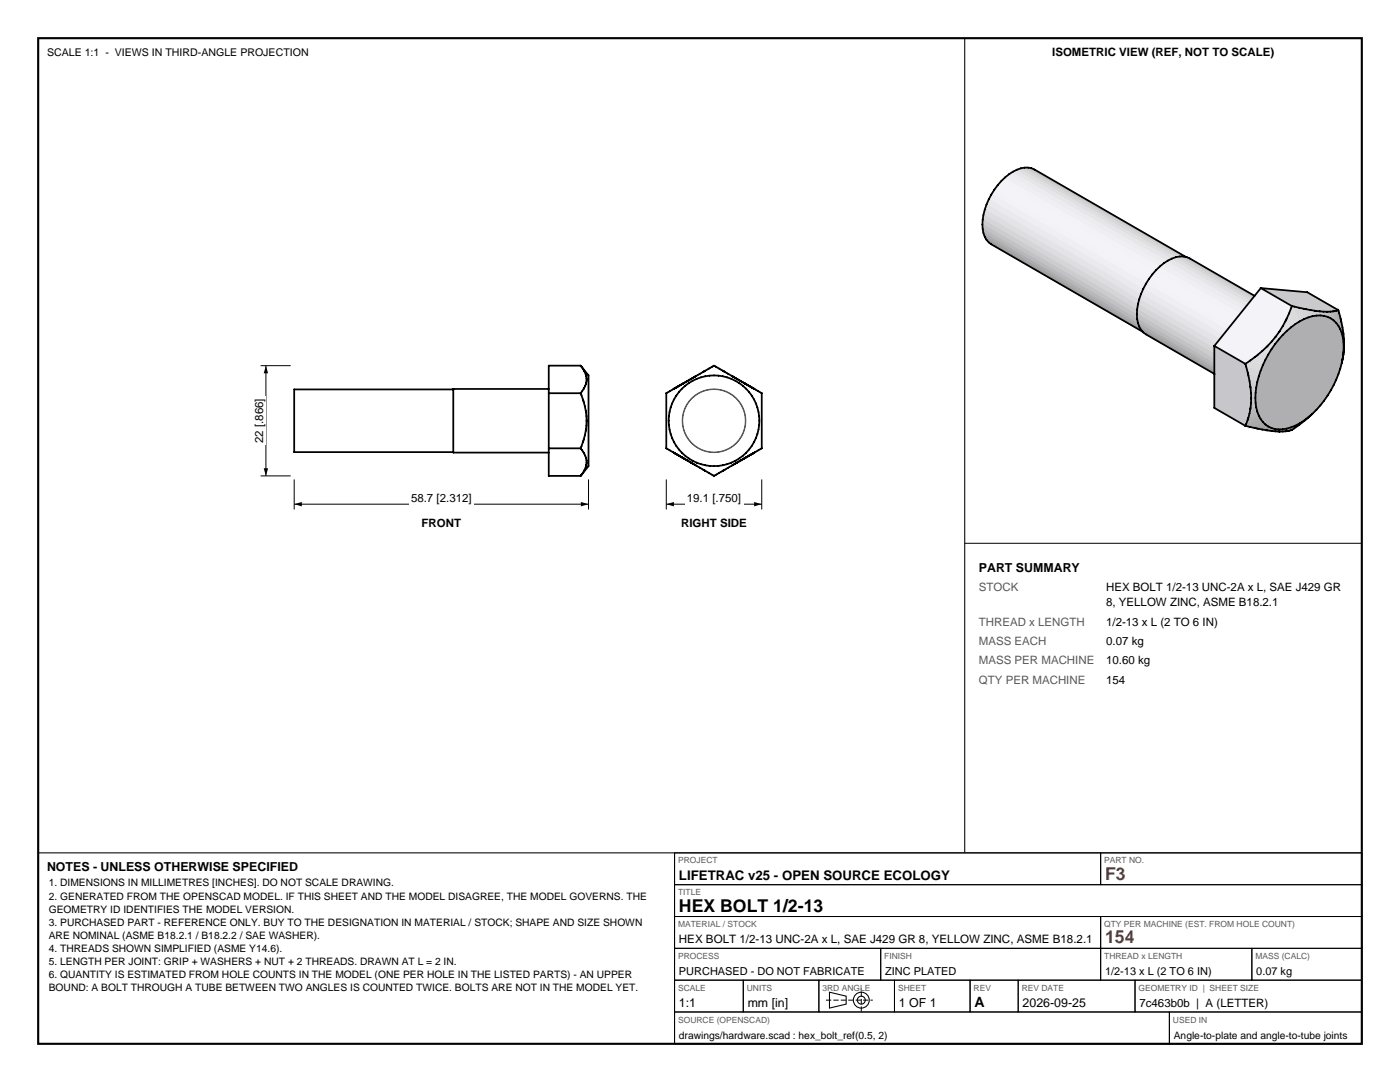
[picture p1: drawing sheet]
<svg xmlns="http://www.w3.org/2000/svg" width="279mm" height="216mm" viewBox="0 0 279 216" stroke-linecap="round" stroke-linejoin="round" font-family="sans-serif">
<path d="M7.6 7.6h264.2v200.7h-264.2z" fill="none" stroke="#000" stroke-width=".42"/>
<g fill="none" stroke="#000" stroke-width=".21">
<path d="M192.5 7.6v162.6M7.6 170.2h264.2M134.6 170.2v38.1M165.5 198l3.4 .8v1.6l-3.4 .8z"/>
<circle cx="171.9" cy="199.6" r="1.59"/>
<circle cx="171.9" cy="199.6" r=".79"/>
</g>
<g fill="none" stroke="#000" stroke-width=".2">
<path d="M58.7 95.7v6M117.5 95.7v6M58.7 100.6h58.8M134.6 170.2h85.1v6.3h-85.1zM134.6 176.5h137.2v6.4h-137.2zM219.7 170.2h52.1v6.3h-52.1zM134.6 182.9h85.1v6.3h-85.1zM134.6 189.2h41.2v6.4h-41.2zM134.6 195.6h13.7v6.3h-13.7zM148.3 195.6h15.1v6.3h-15.1zM163.4 195.6h15.1v6.3h-15.1zM175.8 189.2h43.9v6.4h-43.9z"/>
<path d="M178.5 195.6h15.1v6.3h-15.1zM193.6 195.6h9.6v6.3h-9.6zM203.2 195.6h23.3v6.3h-23.3zM219.7 182.9h52.1v6.3h-52.1zM219.7 189.2h30.1v6.4h-30.1zM226.5 195.6h45.3v6.3h-45.3zM249.8 189.2h22v6.4h-22zM134.6 201.9h98.8v6.4h-98.8zM233.4 201.9h38.4v6.4h-38.4z"/>
</g>
<path d="M164.8 199.6h9.4M171.9 201.9v-4.6" fill="none" stroke="#000" stroke-width=".2" stroke-dasharray="1.1 .4" stroke-linecap="butt"/>
<g fill="none" stroke="#000" stroke-width=".35">
<path d="M90.5 77.7h-31.8v12.5h31.8M109.5 77.6h-19v12.7h19M109.5 78.5h6.4M115.9 78.5a13.3 13.3 0 0 1 0 11M115.9 73h-6.4v22h6.4M115.9 73a3.8 3.8 0 0 1 0 5.5M115.9 73l1.6 1.9v18.1l-1.6 2M134.8 77.4l-1.8 1.1v11l9.5 5.5 2.1-1.3M136.4 76.5l-.9 .5M137.2 76l-.7 .4M138.8 75.1l-.8 .5M140.4 74.2l2.1-1.2 9.5 5.5v11"/>
<path d="M140.7 74l-6.2 3.6M109.5 89.5h6.4M115.9 89.5a3.8 3.8 0 0 1 0 5.5M147 92.4l-.8 .4M148.5 91.5l-.7 .4M149.5 90.9l-.9 .5M150.5 90.4l-6.2 3.5M152 89.5l-1.8 1M152 89.5h.1"/>
<circle cx="142.5" cy="84" r="9"/>
</g>
<g fill="none" stroke="#595959" stroke-width=".2" stroke-dasharray=".8 .5" stroke-linecap="butt">
<path d="M133 78.5l1.6-1M133 78.5l1.5-.9M133.7 78.1l1.1-.7M135.5 77l7-4M136.3 76.6l.2-.2M136.5 76.4l.7-.4M138 79.5l.6-.6M138.1 79.5l.6-.5M138.6 78.9l.7-.4M138.7 79l.7-.5M138.7 75.1l3.8-2.1M138.8 75.1l3.7-2.1"/>
<path d="M139.3 78.5l.8-.4M139.4 78.5l.7-.3M140.1 78.1l.8-.3M140.1 78.2l.8-.3M140.9 77.8l.8-.1M140.9 77.9l.8-.1M141.7 77.7l.8-.1M141.7 77.8l.8-.1M142.5 77.7l.8 .1M142.5 77.6l.8 .1M142.5 73l3.7 2.1M142.5 73l7 4"/>
<path d="M142.5 73l3.8 2.1M143.3 77.8l.8 .1M143.3 77.7l.8 .1M144.1 77.9l.8 .3M144.1 77.8l.8 .3M144.9 78.2l.7 .3M144.9 78.1l.8 .4M145.6 78.5l.7 .5M145.7 78.5l.7 .4M146.3 79l.6 .5M146.4 78.9l.6 .6M146.9 79.5l.6 .7"/>
<path d="M147 79.5l.5 .6M147.8 76l.7 .4M148.5 76.4l.2 .2M150.2 77.4l1.1 .7M150.4 77.5l1.6 1M150.5 77.6l1.5 .9M133 89.5l1.5 .9M133 89.5l1.6 .9M133.7 89.9l1.1 .6M135.5 90.9l7 4.1M136.1 84l.1 .8M136.1 84l.1-.9"/>
<path d="M136.2 84.8l.2 .8M136.2 83.1l.2-.8M136.2 84l.1 .8M136.2 84l.1-.9M136.3 91.4l.2 .1M136.3 84.8l.2 .8M136.3 83.1l.2-.8M136.4 85.6l.2 .8M136.4 82.3l.2-.8M136.5 85.6l.2 .8M136.5 82.3l.2-.7M136.5 91.5l.7 .4"/>
<path d="M136.6 86.4l.4 .7M136.6 81.5l.4-.7M136.7 86.4l.4 .7M136.7 81.6l.4-.8M137 87.1l.5 .7M137 80.8l.5-.7M137.1 87.1l.4 .7M137.1 80.8l.4-.6M137.5 87.8l.5 .7M137.5 80.1l.5-.6M137.5 87.8l.6 .6M137.5 80.2l.6-.7"/>
<path d="M138 88.5l.6 .5M138.1 88.4l.6 .5M138.6 89l.7 .5M138.7 88.9l.7 .5M138.7 92.8l3.8 2.2M138.8 92.8l3.7 2.2M139.3 89.5l.8 .3M139.4 89.4l.7 .3M140.1 89.8l.8 .3M140.1 89.7l.8 .3M140.9 90.1l.8 .2M140.9 90l.8 .2"/>
<path d="M141.7 90.3h.8M141.7 90.2h.8M142.5 95l3.8-2.2M142.5 95l3.7-2.2M142.5 95l7-4.1M142.5 90.3h.8M142.5 90.2h.8M143.3 90.2l.8-.2M143.3 90.3l.8-.2M144.1 90l.8-.3M144.1 90.1l.8-.3M144.9 89.7l.7-.3"/>
<path d="M144.9 89.8l.8-.3M145.6 89.4l.7-.5M145.7 89.5l.7-.5M146.3 88.9l.6-.5M146.4 89l.6-.5M146.9 88.4l.6-.6M147 88.5l.5-.7M147.5 87.8l.4-.7M147.5 80.2l.4 .6M147.5 87.8l.5-.7M147.5 80.1l.5 .7M147.8 91.9l.7-.4"/>
<path d="M147.9 87.1l.4-.7M147.9 80.8l.4 .8M148 87.1l.4-.7M148 80.8l.4 .7M148.3 86.4l.2-.8M148.3 81.6l.2 .7M148.4 86.4l.2-.8M148.4 81.5l.2 .8M148.5 91.5l.2-.1M148.5 85.6l.2-.8M148.5 82.3l.2 .8M148.6 85.6l.2-.8"/>
<path d="M148.6 82.3l.2 .8M148.7 84.8l.1-.8M148.7 83.1l.1 .9M148.8 84.8v-.8M148.8 83.1v.9M150.2 90.5l1.1-.6M150.4 90.4l1.6-.9M150.5 90.4l1.5-.9"/>
</g>
<path d="M58.7 100.6l1.5-.4v.8zM115.9 100.2l1.6 .4-1.6 .4z" fill="#000"/>
<path d="M81.6 97.8h13v2.8h-13z" fill-rule="evenodd" fill="#fff"/>
<path d="M52 73h6M53.1 73v22M52 95h6" fill="none" stroke="#000" stroke-width=".2"/>
<path d="M53.1 73l.4 1.5h-.9zM52.6 93.4h.9l-.4 1.6z" fill="#000"/>
<path d="M50.2 79.1h2.9v9.7h-2.9z" fill-rule="evenodd" fill="#fff"/>
<path d="M133 95.7v6M152 95.7v6M133 100.6h19" fill="none" stroke="#000" stroke-width=".2"/>
<path d="M133 100.6l1.5-.4v.8zM150.5 100.2l1.5 .4-1.5 .4z" fill="#000"/>
<path d="M136.7 97.8h11.6v2.8h-11.6z" fill-rule="evenodd" fill="#fff"/>
<g fill="#9e9ea1" stroke="#9e9ea1" stroke-width=".2">
<path d="M197.3 48.4l31.5 18.2z"/>
<path d="M196.9 47.9l31.3 18.3-30.9-17.8z"/>
<path d="M196.9 47.9l30.9 17.8 .4 .5z"/>
<path d="M228.2 66.3l19 11.1z"/>
<path d="M227.7 65.8l19 11.2-18.5-10.7z"/>
<path d="M227.7 65.8l18.6 10.7 .4 .5z"/>
<path d="M268.1 70.9l-.3 1.5z"/>
<path d="M260.7 83.7l.8-.8z"/>
<path d="M260.5 83.9l.6-.6z"/>
<path d="M260.2 84l.9-.7z"/>
<path d="M259.2 84.8l1-.9z"/>
<path d="M261.1 83.3l.8-.7z"/>
<path d="M268.1 70.8l-.1 .5z"/>
<path d="M268.1 70.7l-.1 .6z"/>
<path d="M257.8 85.8l1.5-1.3z"/>
<path d="M258.3 85.5l1-1-.1 .3z"/>
<path d="M257.6 85.9l1.7-1.4z"/>
<path d="M260.2 83.9l.9-.6z"/>
<path d="M268.2 69.8l-.1 .9z"/>
<path d="M268.1 70.3l-.1 1z"/>
<path d="M259.3 84.5l.9-.6-1 .9z"/>
<path d="M257.2 86l2.1-1.5-1.7 1.4z"/>
<path d="M268.2 68.8l-.1 1.5z"/>
<path d="M268.3 68.7l-.1 .5z"/>
<path d="M268.2 68.6v.6z"/>
<path d="M256.8 86l1.7-1.1-1.3 1.1z"/>
<path d="M257.2 86l1.3-1.1 .8-.4z"/>
<path d="M268.1 68.3l.1 .3v.6z"/>
<path d="M268.2 67.7v.9l-.1-.3z"/>
<path d="M268.1 66.7v1.6z"/>
<path d="M256.6 86.1l1-.8z"/>
<path d="M256.8 86l.8-.7 .9-.4z"/>
<path d="M256.5 86.1l1.1-.8z"/>
<path d="M268.1 66.5l-.1 .8z"/>
<path d="M268.1 66.7v1.6l-.1-1z"/>
<path d="M268.1 66.4l-.1 .9z"/>
<path d="M256 86.1l1.6-.8-1.1 .8z"/>
<path d="M267.9 65.3l.2 1.1-.3 .1z"/>
<path d="M267.8 66.5l.3-.1-.1 .9z"/>
<path d="M256 86.1l.8-.6 .8-.2z"/>
<path d="M255.4 86.1l1.4-.6-.8 .6z"/>
<path d="M255.4 86.1l.6-.4 .8-.2z"/>
<path d="M255.3 86.1l.7-.4z"/>
<path d="M255.2 85.7h.8l-.7 .4z"/>
<path d="M254.6 86.1l.6-.4 .1 .4z"/>
<path d="M254.5 86.1l.7-.4z"/>
<path d="M254.5 85.6l.7 .1-.7 .4z"/>
<path d="M253.8 86l.7-.4v.5z"/>
<path d="M253 85.9l1.5-.3-.7 .4z"/>
<path d="M253 85.9l.8-.5 .7 .2z"/>
<path d="M252.9 85.9l.9-.5z"/>
<path d="M252.8 85.9l1-.5z"/>
<path d="M253.1 85.1l.7 .3-1 .5z"/>
<path d="M251.9 85.7l1.2-.6-.3 .8z"/>
</g>
<g fill="#bbbbbf" stroke="#bbbbbf" stroke-width=".2">
<path d="M205.9 33.6l31.5 18.1z"/>
<path d="M236.8 51.3l19.2 11z"/>
</g>
<g fill="#c5c5c9" stroke="#c5c5c9" stroke-width=".2">
<path d="M205.2 33.4l.7 .2 30.9 17.8z"/>
<path d="M205.2 33.4l31.6 18-.7-.1z"/>
<path d="M236.2 51.2l.6 .1 18.6 10.7z"/>
<path d="M236.2 51.2l19.2 10.8-.7-.1z"/>
</g>
<g fill="#a2a2a6" stroke="#a2a2a6" stroke-width=".2">
<path d="M196.5 47.2l31.3 18.5-30.9-17.8z"/>
<path d="M196.5 47.2l30.9 17.9 .4 .6z"/>
<path d="M227.4 65.2l18.9 11.3-18.6-10.7z"/>
<path d="M227.4 65.2l18.5 10.7 .4 .6z"/>
<path d="M267.7 64.3l.2 1-.4 .4z"/>
<path d="M267.5 65.7l.4-.4-.1 1.2z"/>
<path d="M267.6 64l-.1 1.7z"/>
</g>
<g fill="#cfcfd3" stroke="#cfcfd3" stroke-width=".2">
<path d="M204.5 33.4h.7l30.9 17.9z"/>
<path d="M204.5 33.4l31.6 17.9h-.7z"/>
<path d="M235.4 51.2h.8l18.5 10.7z"/>
<path d="M235.4 51.2l19.3 10.7h-.7z"/>
</g>
<g fill="#d7d7dc" stroke="#d7d7dc" stroke-width=".2">
<path d="M203.7 33.6l.8-.2 30.9 17.9z"/>
<path d="M203.7 33.6l31.7 17.7-.8 .1z"/>
<path d="M234.7 51.3l.7-.1 18.6 10.7z"/>
<path d="M234.7 51.3l19.3 10.6-.8 .1z"/>
</g>
<g fill="#adadb1" stroke="#adadb1" stroke-width=".2">
<path d="M196.3 46.5l31.1 18.6-30.9-17.9z"/>
<path d="M196.3 46.5l30.9 17.9 .2 .7z"/>
<path d="M227.1 64.4l18.8 11.5-18.5-10.7z"/>
<path d="M227.1 64.4l18.5 10.7 .3 .8z"/>
</g>
<g fill="#b8b8bc" stroke="#b8b8bc" stroke-width=".2">
<path d="M196.1 45.7l31.1 18.7-30.9-17.9z"/>
<path d="M196.1 45.7l30.9 17.8 .2 .9z"/>
<path d="M226.9 63.6l18.7 11.5-18.5-10.7z"/>
<path d="M226.9 63.6l18.6 10.7 .1 .8z"/>
</g>
<g fill="#dfdfe3" stroke="#dfdfe3" stroke-width=".2">
<path d="M202.9 33.9l.8-.3 30.9 17.8z"/>
<path d="M202.9 33.9l31.7 17.5-.7 .3z"/>
<path d="M233.9 51.6l.8-.3 18.5 10.7z"/>
<path d="M233.9 51.6l19.3 10.4-.8 .3z"/>
<path d="M252.8 69.2l1 .5-.7 1z"/>
<path d="M252.8 69.2l.1-.1 .9 .6z"/>
<path d="M251.9 70l.9-.8 .3 1.5z"/>
</g>
<g fill="#e6e6ea" stroke="#e6e6ea" stroke-width=".2">
<path d="M202.2 34.3l.7-.4 31 17.8z"/>
<path d="M202.2 34.3l31.7 17.4-.8 .4z"/>
<path d="M233.1 52l.8-.4 18.5 10.7z"/>
<path d="M233.1 52l19.3 10.3-.8 .4z"/>
</g>
<g fill="#c2c2c6" stroke="#c2c2c6" stroke-width=".2">
<path d="M196.1 44.8l30.9 18.7-30.9-17.8z"/>
<path d="M196.1 44.8l30.9 17.9v.8z"/>
<path d="M226.9 62.7l18.6 11.6-18.6-10.7z"/>
<path d="M226.9 62.7l18.5 10.7 .1 .9z"/>
</g>
<g fill="#ccccd0" stroke="#ccccd0" stroke-width=".2">
<path d="M196.1 43.9l30.9 18.8-30.9-17.9z"/>
<path d="M196.1 43.9l30.9 17.8v1z"/>
<path d="M226.9 61.8l18.5 11.6-18.5-10.7z"/>
<path d="M226.9 61.8l18.6 10.7-.1 .9z"/>
</g>
<g fill="#ebebf0" stroke="#ebebf0" stroke-width=".2">
<path d="M201.4 34.8l.8-.5 30.9 17.8z"/>
<path d="M201.4 34.8l31.7 17.3-.8 .5z"/>
<path d="M232.3 52.5l.8-.5 18.5 10.7z"/>
<path d="M232.3 52.5l19.3 10.2-.8 .5z"/>
</g>
<g fill="#efeff4" stroke="#efeff4" stroke-width=".2">
<path d="M200.6 35.4l.8-.6 30.9 17.8z"/>
<path d="M200.6 35.4l31.7 17.2-.8 .7z"/>
<path d="M231.5 53.2l.8-.7 18.5 10.7z"/>
<path d="M231.5 53.2l19.3 10-.8 .7z"/>
</g>
<g fill="#d5d5d9" stroke="#d5d5d9" stroke-width=".2">
<path d="M196.3 42.9l30.7 18.8-30.9-17.8z"/>
<path d="M196.3 42.9l30.9 17.8-.2 1z"/>
<path d="M227.1 60.7l18.4 11.8-18.6-10.7z"/>
<path d="M227.1 60.7l18.5 10.8-.1 1z"/>
</g>
<g fill="#dddde2" stroke="#dddde2" stroke-width=".2">
<path d="M196.5 41.8l30.7 18.9-30.9-17.8z"/>
<path d="M196.5 41.8l30.9 17.9-.2 1z"/>
<path d="M227.4 59.7l18.2 11.8-18.5-10.8z"/>
<path d="M227.4 59.7l18.5 10.7-.3 1.1z"/>
<path d="M251.9 70l1.2 .7-.6 1.1z"/>
<path d="M251 70.8l.9-.8 .6 1.8z"/>
<path d="M250.8 71l.2-.2 1.5 1z"/>
</g>
<g fill="#f2f2f7" stroke="#f2f2f7" stroke-width=".2">
<path d="M199.8 36.1l.8-.7 30.9 17.9z"/>
<path d="M199.8 36.1l31.7 17.2-.8 .7z"/>
<path d="M230.7 53.9l.8-.7 18.5 10.7z"/>
<path d="M230.7 53.9l19.3 10-.7 .7z"/>
</g>
<g fill="#e4e4e9" stroke="#e4e4e9" stroke-width=".2">
<path d="M196.9 40.8l30.5 18.9-30.9-17.9z"/>
<path d="M196.9 40.8l30.9 17.9-.4 1z"/>
<path d="M227.7 58.7l18.2 11.7-18.5-10.7z"/>
<path d="M227.7 58.7l18.6 10.7-.4 1z"/>
</g>
<g fill="#f3f3f8" stroke="#f3f3f8" stroke-width=".2">
<path d="M199.8 36.1l30.9 17.9-31.6-17z"/>
<path d="M199.1 37l30.9 17.8-31.6-16.9z"/>
<path d="M199.1 37l31.6 17-.7 .8z"/>
<path d="M198.4 37.9l31.6 16.9-.6 .9z"/>
<path d="M230.7 53.9l18.6 10.7-19.3-9.9z"/>
<path d="M230 54.7l18.5 10.8-19.2-9.8z"/>
<path d="M230 54.7l19.3 9.9-.8 .9z"/>
<path d="M229.3 55.7l19.2 9.8-.6 .9z"/>
<path d="M251.6 57.5l6.2 3.6-.2 .5z"/>
<path d="M251.6 57.5l2.9 9.8-12.2 1.7z"/>
<path d="M251.6 57.5l6 4.1-.4 1z"/>
<path d="M251.6 57.5l5.6 5.1-.4 1z"/>
<path d="M251.6 57.5l5.2 6.1-.3 .5z"/>
<path d="M251.6 57.5l4.9 6.6-.5 1z"/>
<path d="M251.6 57.5l4.4 7.6-.6 .9z"/>
<path d="M251.6 57.5l3.8 8.5-.1 .3z"/>
<path d="M251.6 57.5l3.7 8.8-.8 1z"/>
<path d="M242.3 69l12.2-1.7-.7 .8z"/>
<path d="M242.3 69l11.5-.9-.8 .9z"/>
<path d="M256.8 63.6l-.3 .5z"/>
<path d="M242.3 69h10.7l-.2 .2z"/>
<path d="M242.3 69l10.5 .2-.9 .8z"/>
<path d="M242.3 69l9.6 1-.9 .8z"/>
<path d="M242.3 69l8.7 1.8-.5 .4z"/>
<path d="M242.3 69l8.2 2.2-1 .7z"/>
<path d="M242.3 69l6.3 3.6z"/>
<path d="M242.3 69l7.2 2.9-.9 .7z"/>
<path d="M255.4 66l-.1 .3z"/>
<path d="M255.3 66.3l-.8 1z"/>
<path d="M253 69l-.2 .2z"/>
<path d="M250.5 71.2l.5-.4z"/>
</g>
<g fill="#eaeaee" stroke="#eaeaee" stroke-width=".2">
<path d="M197.3 39.8l30.5 18.9-30.9-17.9z"/>
<path d="M197.3 39.8l30.9 17.9-.4 1z"/>
<path d="M228.2 57.6l18.1 11.8-18.6-10.7z"/>
<path d="M228.2 57.6l18.5 10.7-.4 1.1z"/>
</g>
<g fill="#f1f1f6" stroke="#f1f1f6" stroke-width=".2">
<path d="M198.4 37.9l31 17.8-31.6-16.9z"/>
<path d="M197.8 38.8l31.6 16.9-.6 1z"/>
<path d="M229.3 55.7l18.6 10.7-19.2-9.8z"/>
<path d="M228.7 56.6l19.2 9.8-.7 .9z"/>
</g>
<g fill="#eeeef3" stroke="#eeeef3" stroke-width=".2">
<path d="M197.8 38.8l30.4 18.9-30.9-17.9z"/>
<path d="M197.8 38.8l31 17.9-.6 1z"/>
<path d="M228.7 56.6l18 11.7-18.5-10.7z"/>
<path d="M228.7 56.6l18.5 10.7-.5 1z"/>
</g>
<g fill="#afafb2" stroke="#afafb2" stroke-width=".2">
<path d="M256.8 85.5l5.9-3.7-.8 .8z"/>
<path d="M257.6 85.3l4.3-2.7-.8 .7z"/>
<path d="M256 85.7l7.5-4.8-.8 .9z"/>
<path d="M258.5 84.9l2.6-1.6z"/>
<path d="M255.2 85.7l9-5.8-.7 1z"/>
<path d="M254.5 85.6l10.4-6.6-.7 .9z"/>
<path d="M258.5 84.9l1.7-1z"/>
<path d="M253.8 85.4l11.8-7.5-.7 1.1z"/>
<path d="M257.6 85.3l3.5-2-2.6 1.6z"/>
<path d="M253.1 85.1l13.1-8.3-.6 1.1z"/>
<path d="M256.8 85.5l5.1-2.9-4.3 2.7z"/>
<path d="M252.5 84.7l14.2-9-.5 1.1z"/>
<path d="M256 85.7l6.7-3.9-5.9 3.7z"/>
<path d="M252 84.2l15.1-9.6-.4 1.1z"/>
<path d="M255.2 85.7l8.3-4.8-7.5 4.8z"/>
<path d="M251.6 83.6l15.9-10.1-.4 1.1z"/>
<path d="M254.5 85.6l9.7-5.7-9 5.8z"/>
<path d="M251.2 82.9l16.6-10.5-.3 1.1z"/>
<path d="M253.8 85.4l11.1-6.4-10.4 6.6z"/>
<path d="M250.9 82.1l17.1-10.8-.2 1.1z"/>
<path d="M253.1 85.1l12.5-7.2-11.8 7.5z"/>
<path d="M250.7 81.3l17.4-11-.1 1z"/>
<path d="M252.5 84.7l13.7-7.9-13.1 8.3z"/>
<path d="M250.6 80.4l17.6-11.2-.1 1.1z"/>
<path d="M252 84.2l14.7-8.5-14.2 9z"/>
<path d="M250.5 79.4l17.6-11.1 .1 .9z"/>
<path d="M251.6 83.6l15.5-9-15.1 9.6z"/>
<path d="M250.6 78.4l17.4-11.1 .1 1z"/>
<path d="M251.2 82.9l16.3-9.4-15.9 10.1z"/>
<path d="M250.7 77.3l17.1-10.8 .2 .8z"/>
<path d="M250.9 82.1l16.9-9.7-16.6 10.5z"/>
<path d="M250.9 76.2l16.6-10.5 .3 .8z"/>
<path d="M250.7 81.3l17.3-10-17.1 10.8z"/>
<path d="M251.2 75.1l15.9-10.1 .4 .7z"/>
<path d="M250.6 80.4l17.5-10.1-17.4 11z"/>
<path d="M251.6 74l15.1-9.6 .4 .6z"/>
<path d="M250.5 79.4l17.7-10.2-17.6 11.2z"/>
<path d="M252 72.9l14.2-9 .5 .5z"/>
<path d="M250.6 78.4l17.5-10.1-17.6 11.1z"/>
<path d="M252.5 71.8l13.1-8.3 .6 .4z"/>
<path d="M250.7 77.3l17.3-10-17.4 11.1z"/>
<path d="M253.1 70.7l11.8-7.5 .7 .3z"/>
<path d="M250.9 76.2l16.9-9.7-17.1 10.8z"/>
<path d="M253.8 69.7l10.4-6.7 .7 .2z"/>
<path d="M251.2 75.1l16.3-9.4-16.6 10.5z"/>
<path d="M254.5 68.7l9-5.8 .7 .1z"/>
<path d="M251.6 74l15.5-9-15.9 10.1z"/>
<path d="M255.2 67.7l7.5-4.7 .8-.1z"/>
<path d="M252 72.9l14.7-8.5-15.1 9.6z"/>
<path d="M256 66.9l5.9-3.8 .8-.1z"/>
<path d="M252.5 71.8l13.7-7.9-14.2 9z"/>
<path d="M256.8 66.1l4.3-2.8 .8-.2z"/>
<path d="M253.1 70.7l12.5-7.2-13.1 8.3z"/>
<path d="M257.6 65.3l2.6-1.6 .9-.4z"/>
<path d="M253.8 69.7l11.1-6.5-11.8 7.5z"/>
<path d="M258.5 64.7l1.7-1z"/>
<path d="M254.5 68.7l9.7-5.7-10.4 6.7z"/>
<path d="M255.2 67.7l8.3-4.8-9 5.8z"/>
<path d="M257.6 65.3l2.6-1.6z"/>
<path d="M256 66.9l6.7-3.9-7.5 4.7z"/>
<path d="M256.8 66.1l.8-.8 3.5-2z"/>
<path d="M256 66.9l.8-.8 5.1-3z"/>
</g>
<g fill="#cacace" stroke="#cacace" stroke-width=".2">
<path d="M260.9 58.3l6.2 3.6z"/>
<path d="M260.9 58.3l6.2 3.6-.4 .1z"/>
<path d="M260.9 58.3l5.8 3.7-.4 .1z"/>
<path d="M260.9 58.3l5.4 3.8h-.3z"/>
<path d="M260.9 58.3l5.1 3.8-.5 .1z"/>
<path d="M260.9 58.3l4.6 3.9h-.6z"/>
<path d="M260.9 58.3l4 3.9h-.1z"/>
<path d="M260.9 58.3l3.9 3.9h-.7z"/>
<path d="M266 62.1h.3z"/>
<path d="M260.9 58.3l3.2 3.9-.7-.1z"/>
<path d="M251.6 57.5l9.3 .8 2.5 3.8z"/>
<path d="M264.8 62.2h.1z"/>
<path d="M251.6 57.5l11.8 4.6-.8-.1z"/>
<path d="M262.6 62l.8 .1z"/>
<path d="M262.6 62l.7 .1 .2 .8z"/>
<path d="M251.6 57.5l11 4.5z"/>
<path d="M262.6 62l.9 .9-.8 .1z"/>
<path d="M251.6 57.5l10.8 4.5-.9-.1z"/>
<path d="M262.4 62h.2z"/>
<path d="M262.5 62l.2 1z"/>
<path d="M251.6 57.5l9.9 4.4-.8-.2z"/>
<path d="M251.6 57.5l9.1 4.2-.5-.1z"/>
<path d="M251.6 57.5l8.6 4.1-1-.2z"/>
<path d="M251.6 57.5l7.6 3.9-.9-.2z"/>
<path d="M260.2 61.6l.5 .1z"/>
<path d="M251.6 57.5l6.7 3.7-.5-.1z"/>
</g>
<g fill="#a8a8ab" stroke="#a8a8ab" stroke-width=".2">
<path d="M267.5 63.6l.1 .4-.1 1.7z"/>
<path d="M267.3 62.4l.2 1.2-.4 1.4z"/>
<path d="M267.5 63.6v2.1l-.4-.7z"/>
</g>
<g fill="#adadb0" stroke="#adadb0" stroke-width=".2">
<path d="M267.1 61.9l.2 .5z"/>
<path d="M267.1 61.9l.2 .5-.2 2.6z"/>
<path d="M266.7 62l.4-.1v3.1z"/>
<path d="M266.7 62l.4 3-.4-.6z"/>
</g>
<g fill="#b2b2b6" stroke="#b2b2b6" stroke-width=".2">
<path d="M266.3 62.1l.4-.1v2.4z"/>
<path d="M266.3 62.1l.4 2.3-.5-.5z"/>
<path d="M266.1 62.1h.2l-.1 1.8z"/>
</g>
<g fill="#b7b7bb" stroke="#b7b7bb" stroke-width=".2">
<path d="M266 62.1h.1l.1 1.8z"/>
<path d="M265.5 62.2l.5-.1 .2 1.8z"/>
<path d="M265.5 62.2l.7 1.7-.6-.4z"/>
</g>
<g fill="#bcbcc0" stroke="#bcbcc0" stroke-width=".2">
<path d="M264.9 62.2h.6l.1 1.3z"/>
<path d="M264.9 62.2l.7 1.3-.7-.3z"/>
<path d="M264.8 62.2l.1 1z"/>
</g>
<g fill="#9f9fa2" stroke="#9f9fa2" stroke-width=".2">
<path d="M252.5 84.7l.6 .4-1.2 .6z"/>
<path d="M251 85.5l1.5-.8-.6 1z"/>
<path d="M250.8 85.5l1.7-.8-1.5 .8z"/>
</g>
<g fill="#c7c7cb" stroke="#c7c7cb" stroke-width=".2">
<path d="M242.3 81.4l6.4 3.2-.2 .4z"/>
<path d="M242.3 81.4l6.7 2.4-.3 .8z"/>
<path d="M242.3 81.4l6.8 2.1-.1 .3z"/>
<path d="M242.3 81.4l6.9 1.9-.1 .2z"/>
<path d="M242.3 81.4l7.1 1.1-.2 .8z"/>
<path d="M242.3 81.4l7.2 .2-.1 .9z"/>
<path d="M242.3 81.4h7.3l-.1 .2z"/>
<path d="M242.3 81.4l7.4-.9-.1 .9z"/>
<path d="M242.3 69l7.4 10.6-7.4 1.8z"/>
<path d="M242.3 81.4l7.4-1.8v.9z"/>
<path d="M249.6 81.4l-.1 .2z"/>
<path d="M242.3 69l7.4 10.4v.2z"/>
<path d="M242.3 69l7.4 9.4v1z"/>
<path d="M249.7 79.4h.8l-.8 .1z"/>
<path d="M249.7 79.4v.2z"/>
<path d="M242.3 69l7.3 8.4 .1 1z"/>
<path d="M250.6 78.4l-.1 1h-.8z"/>
<path d="M242.3 69l7.2 8.1 .1 .3z"/>
<path d="M249.7 78.4h.9l-.9 1z"/>
<path d="M242.3 69l7.1 7 .1 1.1z"/>
<path d="M242.3 69l6.9 6 .2 1z"/>
<path d="M242.3 69l6.8 5.7 .1 .3z"/>
<path d="M242.3 69l6.7 5.3 .1 .4z"/>
<path d="M249.5 77.1l.1 .3z"/>
<path d="M242.3 69l6.4 4.2 .3 1.1z"/>
<path d="M242.3 69l6.2 3.6 .2 .6z"/>
</g>
<g fill="#a4a4a7" stroke="#a4a4a7" stroke-width=".2">
<path d="M250.5 85.4l2-.7-1.7 .8z"/>
<path d="M250.5 85.4l1.5-1.2 .5 .5z"/>
<path d="M249.5 85.2l2.5-1-1.5 1.2z"/>
</g>
<g fill="#c1c1c5" stroke="#c1c1c5" stroke-width=".2">
<path d="M264.8 62.2l.1 1z"/>
<path d="M264.8 62.2l.1 1-.7-.2z"/>
<path d="M264.1 62.2h.7l-.6 .8z"/>
</g>
<g fill="#a9a9ad" stroke="#a9a9ad" stroke-width=".2">
<path d="M248.6 85l3-1.4-2.1 1.6z"/>
<path d="M249.5 85.2l2.1-1.6 .4 .6z"/>
<path d="M248.7 84.6l-.2 .4z"/>
<path d="M248.7 84.6l2.9-1-3 1.4z"/>
</g>
<g fill="#c6c6ca" stroke="#c6c6ca" stroke-width=".2">
<path d="M263.4 62.1l.7 .1 .1 .8z"/>
<path d="M263.4 62.1l.8 .9-.7-.1z"/>
<path d="M263.3 62.1l.2 .8z"/>
</g>
<g fill="#aeaeb2" stroke="#aeaeb2" stroke-width=".2">
<path d="M249 83.8l2.6-.2-2.9 1z"/>
<path d="M249 83.8l2.2-.9 .4 .7z"/>
<path d="M249.1 83.5l2.1-.6-2.2 .9z"/>
</g>
<g fill="#b4b4b7" stroke="#b4b4b7" stroke-width=".2">
<path d="M249.2 83.3l2-.4-2.1 .6z"/>
<path d="M249.4 82.5l1.8 .4-2 .4z"/>
<path d="M249.4 82.5l1.5-.4 .3 .8z"/>
</g>
<g fill="#ceced2" stroke="#ceced2" stroke-width=".2">
<path d="M262.4 62l.3 1z"/>
<path d="M262.4 62l.3 1-.8 .1z"/>
<path d="M261.5 61.9l.9 .1-.5 1.1z"/>
</g>
<g fill="#b9b9bc" stroke="#b9b9bc" stroke-width=".2">
<path d="M249.5 81.6l1.4 .5-1.5 .4z"/>
<path d="M249.5 81.6l1.2-.3 .2 .8z"/>
<path d="M249.6 81.5l1.1-.2-1.2 .3z"/>
</g>
<g fill="#d2d2d6" stroke="#d2d2d6" stroke-width=".2">
<path d="M261.5 61.9l.4 1.2-.8 .2z"/>
<path d="M260.7 61.7l.8 .2-.4 1.4z"/>
<path d="M260.5 61.7h.2l.4 1.6z"/>
</g>
<g fill="#bebec2" stroke="#bebec2" stroke-width=".2">
<path d="M249.6 81.4l1.1-.1-1.1 .2z"/>
<path d="M249.6 81.4l1-1 .1 .9z"/>
<path d="M249.7 80.5l.9-.1-1 1z"/>
</g>
<g fill="#d5d5da" stroke="#d5d5da" stroke-width=".2">
<path d="M260.2 61.6l.3 .1 .6 1.6z"/>
<path d="M260.2 61.6l.9 1.7-.9 .4z"/>
<path d="M259.2 61.4l1 .2v2.1z"/>
</g>
<g fill="#c3c3c6" stroke="#c3c3c6" stroke-width=".2">
<path d="M249.7 79.6l.9 .8-.9 .1z"/>
<path d="M249.7 79.6l.8-.2 .1 1z"/>
<path d="M249.7 79.5l.8-.1z"/>
</g>
<g fill="#d8d8dd" stroke="#d8d8dd" stroke-width=".2">
<path d="M259.2 61.4l1 2.3-.9 .4z"/>
<path d="M258.3 61.2l.9 .2 .1 2.7z"/>
<path d="M257.8 61.1l.5 .1 1 2.9z"/>
</g>
<g fill="#dbdbdf" stroke="#dbdbdf" stroke-width=".2">
<path d="M257.8 61.1l1.5 3-1.7-2.5z"/>
<path d="M257.6 61.6l1.7 2.5-2.1-1.5z"/>
<path d="M257.2 62.6l2.1 1.5-.8 .6z"/>
</g>
<g fill="#cbcbd0" stroke="#cbcbd0" stroke-width=".2">
<path d="M249.6 77.4l1 1h-.9z"/>
<path d="M249.6 77.4l1.1-.1-.1 1.1z"/>
<path d="M249.6 77.2l1.1 .1-1.1 .1z"/>
</g>
<g fill="#dddde1" stroke="#dddde1" stroke-width=".2">
<path d="M257.2 62.6l1.3 2.1-1.7-1.1z"/>
<path d="M256.8 63.6l1.7 1.1-.9 .6z"/>
<path d="M256.8 63.6l.8 1.7-1-1.4z"/>
</g>
<g fill="#cfcfd4" stroke="#cfcfd4" stroke-width=".2">
<path d="M249.5 77.1l1.2 .2-1.1-.1z"/>
<path d="M249.5 77.1l1.4-.9-.2 1.1z"/>
<path d="M249.4 76l1.5 .2-1.4 .9z"/>
</g>
<g fill="#dedee3" stroke="#dedee3" stroke-width=".2">
<path d="M256.6 63.9l1 1.4-1.1-1.2z"/>
<path d="M256.5 64.1l1.1 1.2-1.6-.2z"/>
<path d="M256 65.1l1.6 .2-.8 .8z"/>
</g>
<g fill="#d3d3d7" stroke="#d3d3d7" stroke-width=".2">
<path d="M249.4 76l1.8-.9-.3 1.1z"/>
<path d="M249.2 75l2 .1-1.8 .9z"/>
<path d="M249.1 74.7l2.1 .4-2-.1z"/>
</g>
<g fill="#e0e0e4" stroke="#e0e0e4" stroke-width=".2">
<path d="M256 65.1l.8 1-1.4-.1z"/>
<path d="M255.4 66l1.4 .1-.8 .8z"/>
<path d="M255.4 66l.6 .9-.7-.7z"/>
<path d="M253 69l1.5-.3-.7 1z"/>
<path d="M253.8 68.1l.7 .6-1.5 .3z"/>
<path d="M253 69l.8 .7-.9-.6z"/>
</g>
<g fill="#e0e0e5" stroke="#e0e0e5" stroke-width=".2">
<path d="M255.3 66.2l.7 .7-.7-.6z"/>
<path d="M255.3 66.3l.7 .6-.8 .8z"/>
<path d="M255.3 66.3l-.1 1.4-.6-.5z"/>
<path d="M254.6 67.2l.6 .5-.7-.4z"/>
<path d="M254.5 67.3l.7 .4-.7 1z"/>
<path d="M254.5 67.3v1.4l-.7-.6z"/>
</g>
<g fill="#d6d6db" stroke="#d6d6db" stroke-width=".2">
<path d="M249 74.3l2.6-.3-.4 1.1z"/>
<path d="M249 74.3l2.2 .8-2.1-.4z"/>
<path d="M248.7 73.2l2.9 .8-2.6 .3z"/>
</g>
<g fill="#d9d9de" stroke="#d9d9de" stroke-width=".2">
<path d="M249.5 71.9l2.5 1-.4 1.1z"/>
<path d="M248.6 72.6l3 1.4-2.9-.8z"/>
<path d="M248.6 72.6l.9-.7 2.1 2.1z"/>
<path d="M248.5 72.6l.2 .6z"/>
</g>
<g fill="#dcdce0" stroke="#dcdce0" stroke-width=".2">
<path d="M250.5 71.2l2 .6-.5 1.1z"/>
<path d="M249.5 71.9l1-.7 1.5 1.7z"/>
<path d="M250.5 71.2l.3-.2 1.7 .8z"/>
</g>
<g fill="none" stroke="#000" stroke-width=".35">
<path d="M236.6 51.2l-30.1-17.4a4.6 4.6 0 0 0-5.1 1 13.2 13.2 0 0 0-5.3 10.9 4 4 0 0 0 1.7 3.1l30.2 17.4M250.4 59l-13-7.4a4.7 4.7 0 0 0-5.1 .9 13.4 13.4 0 0 0-5.4 11.1 4.1 4.1 0 0 0 1.8 3.1l13.7 7.9M251.6 57.5l-9.3 11.5M251.6 57.5l6.2 3.6M251.6 57.5l9.3 .8 6.2 3.6M242.3 69v12.4l6.2 3.6M242.3 69l6.2 3.6M248.5 72.6a17.7 17.7 0 0 1 .2 12l-.2 .4M257.8 61.1a21.4 21.4 0 0 1-9.3 11.5M257.8 61.1a24.6 24.6 0 0 0 8.3 1l1-.2M267.1 61.9a18.8 18.8 0 0 1 .7 10.5M267.8 72.4a9.4 9.4 0 0 0-1.1-8 4.9 4.9 0 0 0-5.6-1.1 17.7 17.7 0 0 0-9.5 10.7 11.4 11.4 0 0 0 0 9.6 4.7 4.7 0 0 0 6 1.7 12.2 12.2 0 0 0 4.3-2.7"/>
<path d="M267.8 72.4a20.7 20.7 0 0 1-5.9 10.2M261.9 82.6l-2.7 2.2a4.8 4.8 0 0 1-3.9 1.3l-2.4-.2-4.4-.9"/>
</g>
<path d="M192.5 108.4h79.3" fill="none" stroke="#000" stroke-width=".2"/>
<g font-size="3.5" fill="#bf1a1a">
<text x="220.5" y="175.5">F3</text>
<text x="220.5" y="188.2">154</text>
</g>
<text font-size="3.5" x="135.5" y="181.9">HEX BOLT 1/2-13</text>
<text font-size="2.8" x="194.5" y="200.9">A</text>
<text font-size="2.6" x="135.5" y="175.5">LIFETRAC v25 - OPEN SOURCE ECOLOGY</text>
<g font-size="2.5">
<text x="195.4" y="114.1">PART SUMMARY</text>
<text x="9.4" y="173.7">NOTES - UNLESS OTHERWISE SPECIFIED</text>
<text x="135.5" y="200.9">1:1</text>
<text x="149.2" y="200.9">mm [in]</text>
<text x="179.4" y="200.9">1 OF 1</text>
<text x="204.1" y="200.9">2026-09-25</text>
</g>
<g font-size="2.3">
<text x="210" y="11.1">ISOMETRIC VIEW (REF, NOT TO SCALE)</text>
<text x="52.5" y="88.4" transform="rotate(-90 52.5 88.4)">22 [.866]</text>
<text x="82" y="100.1">58.7 [2.312]</text>
<text x="137.1" y="100.1">19.1 [.750]</text>
<text x="84.1" y="105.2">FRONT</text>
<text x="135.9" y="105.2">RIGHT SIDE</text>
<text x="220.8" y="117.9">HEX BOLT 1/2-13 UNC-2A x L, SAE J429 GR</text>
<text x="220.8" y="120.9">8, YELLOW ZINC, ASME B18.2.1</text>
<text x="220.8" y="124.8">1/2-13 x L (2 TO 6 IN)</text>
<text x="220.8" y="128.7">0.07 kg</text>
<text x="220.8" y="132.6">10.60 kg</text>
<text x="220.8" y="136.5">154</text>
<text x="135.5" y="188.2">HEX BOLT 1/2-13 UNC-2A x L, SAE J429 GR 8, YELLOW ZINC, ASME B18.2.1</text>
<text x="227.4" y="200.9">7c463b0b | A (LETTER)</text>
</g>
<g font-size="2.3" fill="#595959">
<text x="195.4" y="117.9">STOCK</text>
<text x="195.4" y="124.8">THREAD x LENGTH</text>
<text x="195.4" y="128.7">MASS EACH</text>
<text x="195.4" y="132.6">MASS PER MACHINE</text>
<text x="195.4" y="136.5">QTY PER MACHINE</text>
</g>
<g font-size="2.2">
<text x="135.5" y="194.6">PURCHASED - DO NOT FABRICATE</text>
<text x="176.6" y="194.6">ZINC PLATED</text>
<text x="220.5" y="194.6">1/2-13 x L (2 TO 6 IN)</text>
<text x="250.7" y="194.6">0.07 kg</text>
</g>
<text font-size="2.1" x="9.4" y="11.1">SCALE 1:1 - VIEWS IN THIRD-ANGLE PROJECTION</text>
<g font-size="2">
<text x="9.7" y="176.9">1. DIMENSIONS IN MILLIMETRES [INCHES]. DO NOT SCALE DRAWING.</text>
<text x="9.7" y="179.5">2. GENERATED FROM THE OPENSCAD MODEL. IF THIS SHEET AND THE MODEL DISAGREE, THE MODEL GOVERNS. THE</text>
<text x="9.7" y="182.1">GEOMETRY ID IDENTIFIES THE MODEL VERSION.</text>
<text x="9.7" y="184.7">3. PURCHASED PART - REFERENCE ONLY. BUY TO THE DESIGNATION IN MATERIAL / STOCK; SHAPE AND SIZE SHOWN</text>
<text x="9.7" y="187.3">ARE NOMINAL (ASME B18.2.1 / B18.2.2 / SAE WASHER).</text>
<text x="9.7" y="189.9">4. THREADS SHOWN SIMPLIFIED (ASME Y14.6).</text>
<text x="9.7" y="192.5">5. LENGTH PER JOINT: GRIP + WASHERS + NUT + 2 THREADS. DRAWN AT L = 2 IN.</text>
<text x="9.7" y="195.2">6. QUANTITY IS ESTIMATED FROM HOLE COUNTS IN THE MODEL (ONE PER HOLE IN THE LISTED PARTS) - AN UPPER</text>
<text x="9.7" y="197.8">BOUND: A BOLT THROUGH A TUBE BETWEEN TWO ANGLES IS COUNTED TWICE. BOLTS ARE NOT IN THE MODEL YET.</text>
<text x="135.5" y="207.3">drawings/hardware.scad : hex_bolt_ref(0.5, 2)</text>
<text x="234.3" y="207.3">Angle-to-plate and angle-to-tube joints</text>
</g>
<g font-size="1.7" fill="#595959">
<text x="135.3" y="172.3">PROJECT</text>
<text x="220.4" y="172.3">PART NO.</text>
<text x="135.3" y="178.6">TITLE</text>
<text x="135.3" y="185">MATERIAL / STOCK</text>
<text x="220.4" y="185">QTY PER MACHINE (EST. FROM HOLE COUNT)</text>
<text x="135.3" y="191.3">PROCESS</text>
<text x="176.5" y="191.3">FINISH</text>
<text x="220.4" y="191.3">THREAD x LENGTH</text>
<text x="250.5" y="191.3">MASS (CALC)</text>
<text x="135.3" y="197.7">SCALE</text>
<text x="149" y="197.7">UNITS</text>
<text x="164.1" y="197.7">3RD ANGLE</text>
<text x="179.2" y="197.7">SHEET</text>
<text x="194.3" y="197.7">REV</text>
<text x="203.9" y="197.7">REV DATE</text>
<text x="227.2" y="197.7">GEOMETRY ID | SHEET SIZE</text>
<text x="135.3" y="204">SOURCE (OPENSCAD)</text>
<text x="234.1" y="204">USED IN</text>
</g>
</svg>
